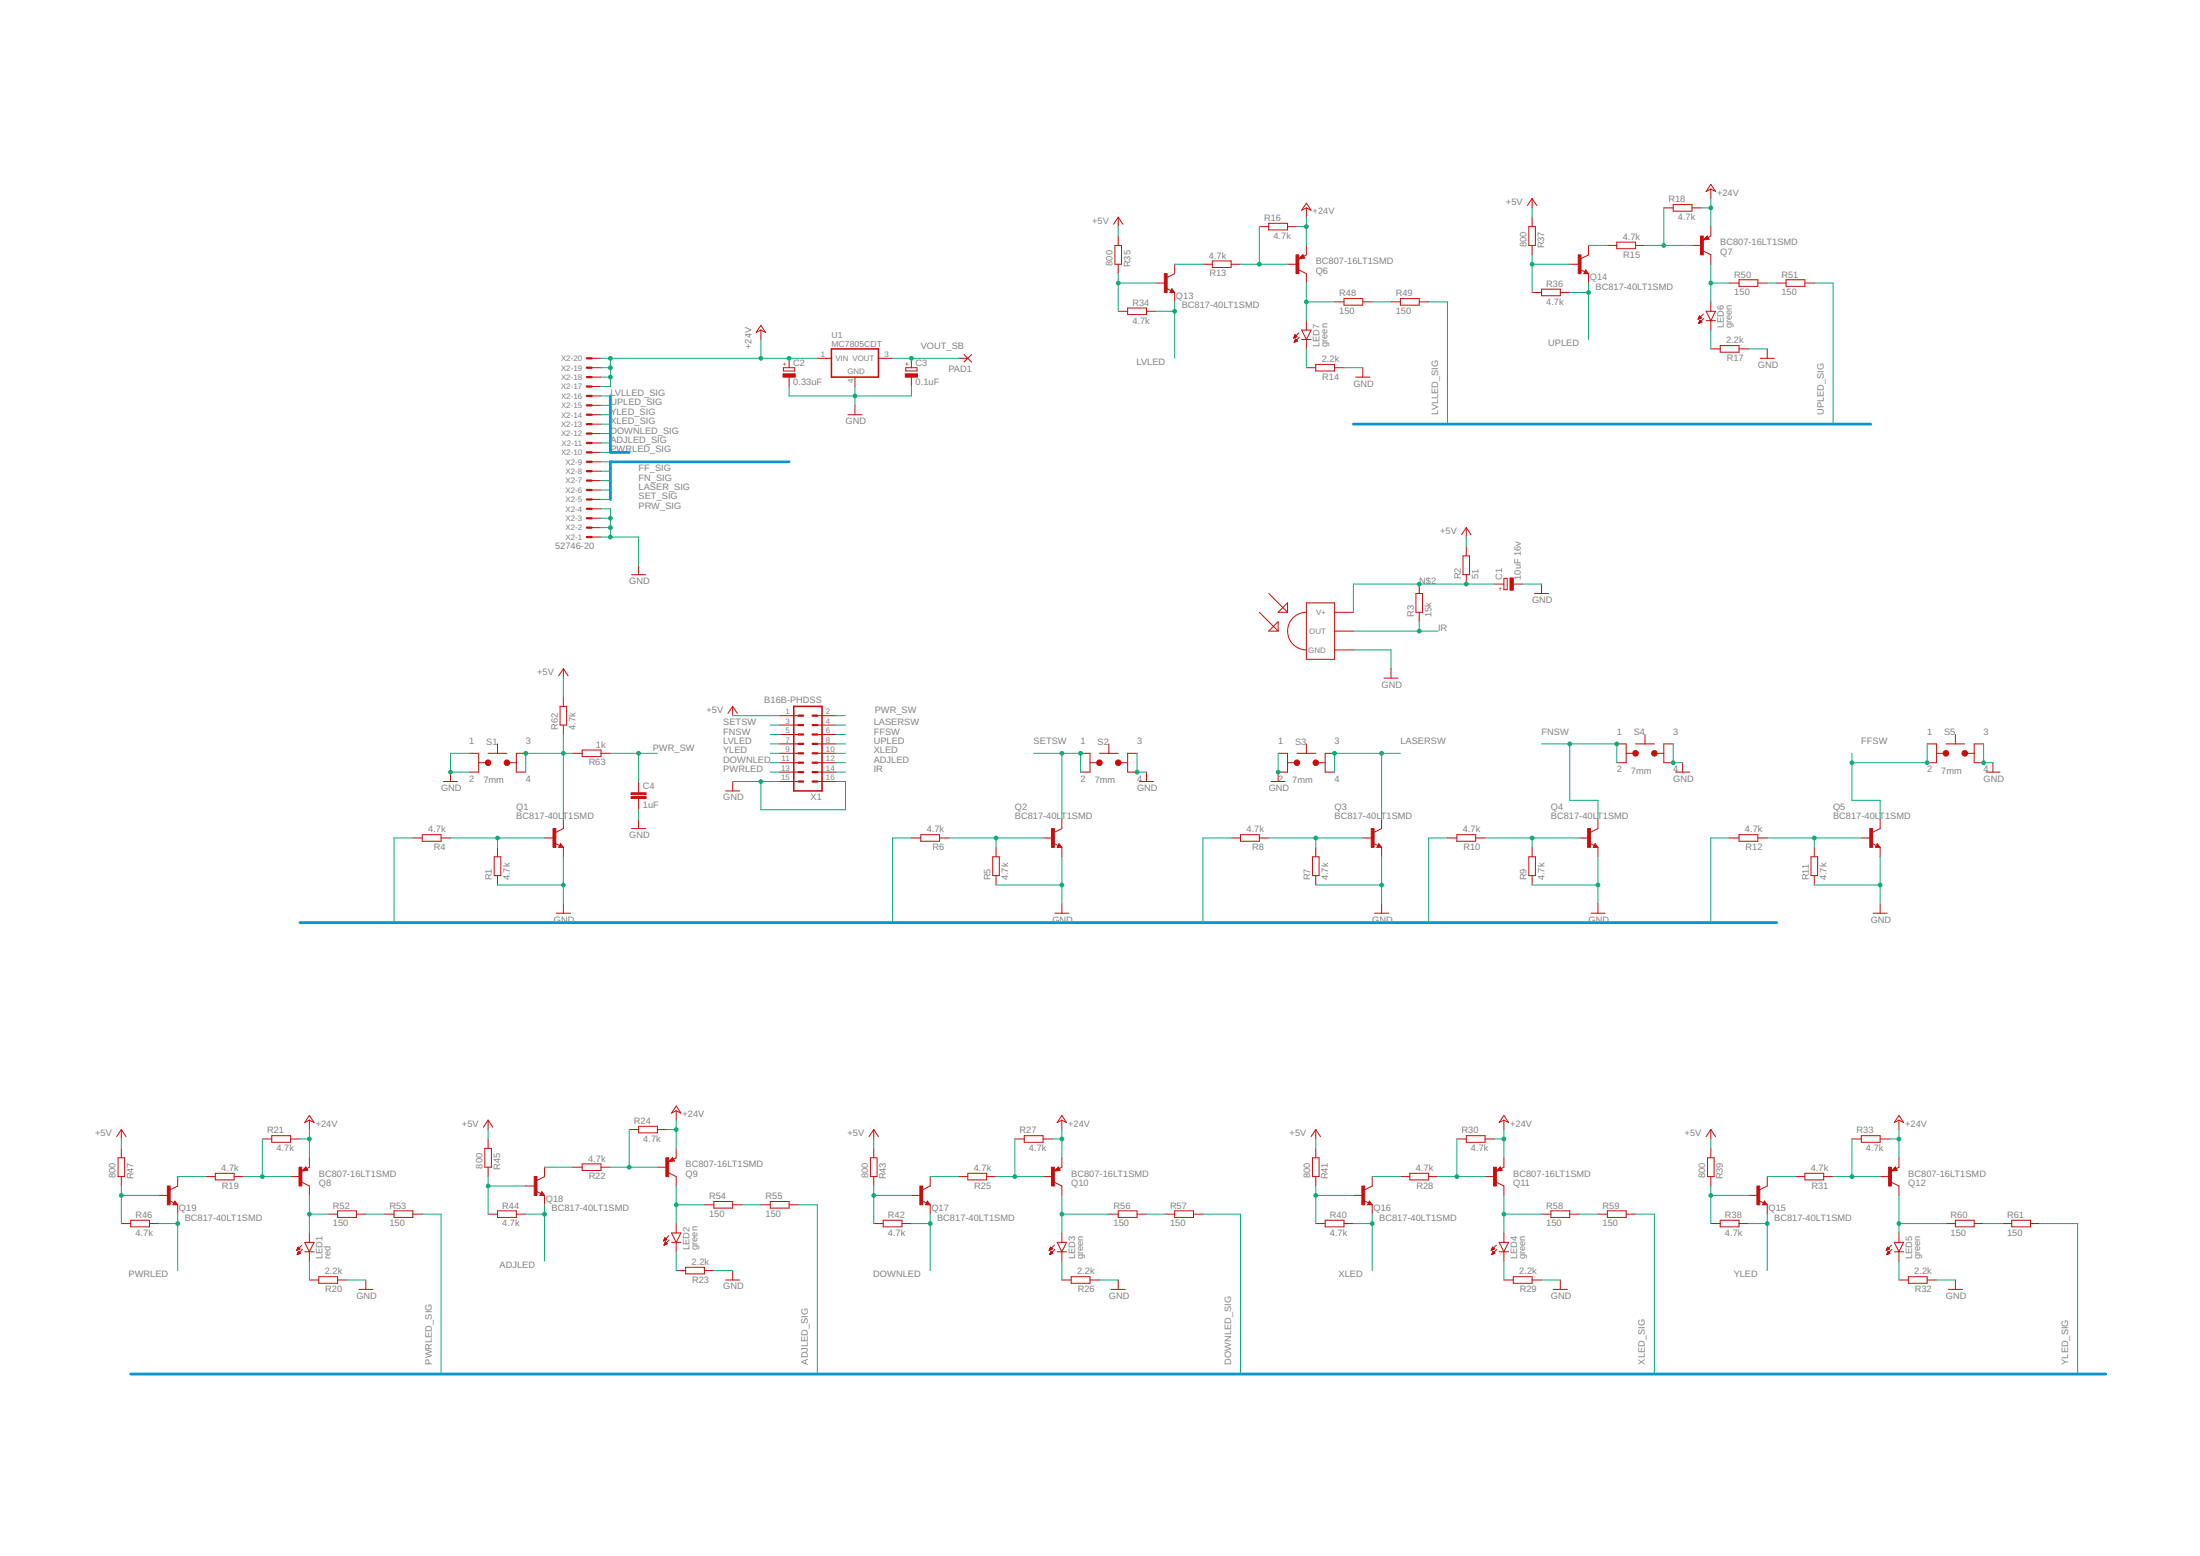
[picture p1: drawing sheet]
<svg xmlns="http://www.w3.org/2000/svg" width="594mm" height="420mm" viewBox="0 0 594 420" stroke-linecap="round" stroke-linejoin="round" font-family="sans-serif">
<g fill="none" stroke="#c90d0c" stroke-width=".27">
<path d="M302 58.7l1.2 1.9M302 58.7l-1.3 1.9M302 58.7v2.5M352.8 56.1v2.6M352.8 54.9l1.2 1.9-1.2-.7-1.3 .7zM413.7 53.6v2.5M413.7 58.7v2.5M413.7 53.6l1.3 1.9M413.7 53.6l-1.2 1.9M449.3 56.1h2.5M451.8 55.2h5.1v1.8h-5.1zM456.9 56.1h2.5"/>
<path d="M462 51.1v2.5M462 49.8l1.3 1.9-1.3-.6-1.3 .6zM301.1 66.3h1.8v5.1h-1.8zM302 63.7v2.6M302 71.4v2.5M312.1 76.4h2.6M315 77.9l1.2 .6M316.4 78l.8 1h-1.3zM316.4 78.5l.2 .2h-.4l.2-.5 .5 .6h-.7M317.2 71.4v2.5l-2 1M317.2 79v2.5M324.8 71.4h2.6"/>
<path d="M327.4 70.5h5v1.7h-5zM332.4 71.4h2.6M340.1 61.2h2.5M342.6 60.3h5.1v1.8h-5.1zM347.7 71.4h2.5M347.7 61.2h2.5M350.7 72.9l2.1 1v2.5M351.7 69.4h-.3l.3-.2 .3 .4-1 .1 .7-.8 .4 .7M351.8 68.8l.5 .9-1.5 .2zM352.8 66.3v2.5l-.8 .4M412.8 61.2h1.8v5.1h-1.8zM413.7 66.3v2.5"/>
<path d="M413.7 79h2.6M416.3 78.1h5v1.8h-5zM421.3 79h2.6M423.9 71.4h2.5M426.7 72.8l1.3 .6M428.2 72.9l.8 1h-1.3zM428.2 73.4l.1 .2h-.4l.3-.5 .5 .7h-.8M429 66.3v2.5l-2.1 1M429 73.9v2.5M434 66.3h2.6M436.6 65.4h5.1v1.8h-5.1zM441.7 66.3h2.5"/>
<path d="M456.9 66.3h2.5M460 67.8l2 1v2.6M461 64.4h-.4l.4-.3 .2 .4-1 .1 .8-.7 .3 .6M461 63.7l.5 .9-1.5 .2zM462 61.2v2.5l-.8 .5M467.1 76.4h2.5M469.6 75.5h5.1v1.8h-5.1zM474.7 76.4h2.5M479.8 76.4h2.5M482.3 75.5h5.1v1.8h-5.1zM487.4 76.4h2.5M159.7 99.3h2.6"/>
<path d="M159.7 96.8h2.6M205.5 87.9l1.2 1.9-1.2-.7-1.3 .7zM205.5 89.1v2.6M211.6 99.3h3v.9h-3zM213.1 96.8v2.5M220.7 96.8h3.8M237.2 96.8h3.8M244.6 99.3h3v.9h-3zM246.1 96.8v2.5M258.8 96.8h2.5M260.3 95.7l2.1 2.1M262.4 95.7l-2.1 2.1"/>
<path d="M302 84.1h2.5M304.5 83.2h5.1v1.7h-5.1zM309.6 84.1h2.5M349.4 91.2h.1M349.4 91.1h.3M349.5 91h.5M349.5 90.9h.7M349.5 92.4h.2M349.6 90.8h.5M349.6 92.2h.4M349.6 90.7h.4M349.6 92.1h.7"/>
<path d="M349.7 90.5h.1M349.7 92h.6M349.7 90.4l.5 .5-.9 .4zM349.7 91.9h.5M349.8 91.7h.2M349.8 91.6h.1M349.8 91.5l.6 .6-.9 .3zM350.7 89.9l-1.4 1.4M350.9 91l-1.4 1.4M351.5 89.1h2.5l-1.2 2.6zM351.5 91.7h2.5M352.8 86.6v2.5"/>
<path d="M352.8 91.7v2.5M352.8 99.3h2.5M355.3 98.4h5.1v1.8h-5.1zM360.4 99.3h2.5M360.4 81.5h2.5M362.9 80.6h5.1v1.8h-5.1zM368 99.3v2.5M368 81.5h2.5M375.6 81.5h2.6M378.2 80.6h5v1.8h-5zM383.2 81.5h2.6M458.6 86.2h.1"/>
<path d="M458.6 86.1h.3M458.7 86h.5M458.7 85.8h.7M458.7 87.3h.2M458.8 85.7h.5M458.8 87.2h.3M458.8 87h.6M458.8 85.6h.4M458.9 85.5h.2M458.9 86.9h.6M458.9 85.3h.1M458.9 86.8h.5"/>
<path d="M458.9 85.3l-.3 .9M458.9 85.3l.5 .5-.8 .4M459 86.7h.3M459 86.6h.1M459.1 86.5l.5 .5-.9 .4zM460 84.8l-1.4 1.4M460.1 86l-1.4 1.4M460.7 84.1h2.6l-1.3 2.5zM460.7 86.6h2.6M462 81.5v2.6M462 86.6v2.5M462 94.2h2.5"/>
<path d="M464.5 93.3h5.1v1.8h-5.1zM469.6 94.2h2.5M475.3 96.8h3.8M477.2 94.2v2.6M159.7 119.6h2.6M159.7 117.1h2.6M159.7 114.5h2.6M159.7 112h2.6M159.7 109.5h2.6M159.7 106.9h2.6M159.7 104.4h2.6M159.7 101.8h2.6"/>
<path d="M213.1 101.8v2.6M229 112h3.8M230.9 101.8v2.6M230.9 109.5v2.5M246.1 101.8v2.6M366.1 101.8h3.8M159.7 139.9h2.6M159.7 137.4h2.6M159.7 134.9h2.6M159.7 132.3h2.6M159.7 129.8h2.6M159.7 127.2h2.6"/>
<path d="M159.7 124.7h2.6M159.7 122.2h2.6M159.7 145h2.6M159.7 142.5h2.6M170.5 155.2h3.8M172.4 152.6v2.6M383.2 157.7v2.6M395.1 150.1h1.7v5.1h-1.7zM395.9 142.5l1.3 1.9M395.9 142.5l-1.2 1.9M395.9 142.5v2.5M395.9 147.6v2.5"/>
<path d="M395.9 155.2v2.5M403.6 157.7h2.5M406.1 156.2h.9v3h-.9zM408.6 157.7h2.6M416.3 157.7v2.6M340.1 165.3l5 5.1M342.6 170.4l2.5-2.5v2.5zM342.6 160.3l5.1 5M345.1 165.3l2.6-2.5v2.5zM352.8 165.3a5.1 5.1 0 0 0-5.1 5.1 5.1 5.1 0 0 0 5.1 5.1M352.8 162.8h7.6v15.2h-7.6zM360.4 170.4h5.1"/>
<path d="M360.4 165.3h5.1M360.4 175.5h5.1M382.4 160.3h1.7v5h-1.7zM383.2 165.3v2.6M414.4 160.3h3.8M151.2 190.7h1.8v5.1h-1.8zM152.1 180.6v2.5M152.1 188.2v2.5M152.1 195.8v2.5M152.1 180.6l1.3 1.9M152.1 180.6l-1.2 1.9M197.8 190.7l1.3 1.9"/>
<path d="M197.8 190.7l-1.2 1.9M197.8 190.7v2.6M210.5 193.3h5.1M210.5 195.8h5.1M210.5 198.3h5.1M220.7 193.3h5.1M220.7 195.8h5.1M220.7 198.3h5.1M373.7 183.1h3.8M375.6 180.6v2.5M444.2 198.3v2.6M528 198.3v2.6"/>
<path d="M119.7 211h3.8M121.6 208.5v2.5M126.7 203.4h2.6v5.1h-2.6M129.3 206h2.5M131.8 203.4h5.1M134.3 200.9v2.5M136.9 206h2.5M142 203.4h-2.6v5.1h2.6M154.7 203.4h2.5M157.2 202.5h5.1v1.8h-5.1zM162.3 203.4h2.5M172.4 211v3.1"/>
<path d="M172.4 215.6v3.1M195.9 213.6h3.8M197.8 211v2.6M210.5 206h5.1M210.5 203.4h5.1M210.5 208.5h5.1M210.5 200.9h5.1M210.5 211h5.1M220.7 206h5.1M220.7 203.4h5.1M220.7 208.5h5.1M220.7 200.9h5.1"/>
<path d="M220.7 211h5.1M291.8 203.4h2.5v5.1h-2.5M294.3 206h2.6M296.9 203.4h5.1M299.4 200.9v2.5M302 206h2.5M307 203.4h-2.5v5.1h2.5M307.7 211h3.8M309.6 208.5v2.5M343.2 211h3.8M345.1 203.4h2.6v5.1h-2.6v2.5M347.7 206h2.5"/>
<path d="M350.2 203.4h5.1M352.8 200.9v2.5M355.3 206h2.5M360.4 203.4h-2.6v5.1h2.6M436.6 200.9h2.5v5.1h-2.5M439.1 203.4h2.6M441.7 200.9h5M446.7 203.4h2.6M451.8 200.9h-2.5v5.1h2.5M452.5 208.5h3.8M454.4 206v2.5M520.4 200.9h2.5v5.1h-2.5"/>
<path d="M522.9 203.4h2.6M525.5 200.9h5.1M530.6 203.4h2.5M535.6 200.9h-2.5v5.1h2.5M536.3 208.5h3.8M538.2 206v2.5M111.5 226.3h2.5M114 225.4h5.1v1.8h-5.1zM119.1 226.3h2.5M133.5 231.4h1.7v5h-1.7zM134.3 228.8v2.6M134.3 236.4v2.6"/>
<path d="M147 226.3h2.6M149.9 227.7l1.2 .6M151.4 227.8l.7 1h-1.2zM151.4 228.3l.1 .3h-.4l.3-.6 .5 .7h-.8M152.1 221.2v2.5l-2 1M152.1 228.8v2.6M170.5 223.7h3.8M172.4 221.2v2.5M246.1 226.3h2.5M248.6 225.4h5.1v1.8h-5.1zM253.7 226.3h2.6M268.1 231.4h1.8v5h-1.8z"/>
<path d="M269 228.8v2.6M269 236.4v2.6M281.7 226.3h2.5M284.5 227.7l1.2 .6M286 227.8l.7 1h-1.2zM286 228.3l.1 .3h-.4l.3-.6 .5 .7h-.8M286.7 221.2v2.5l-2 1M286.7 228.8v2.6M332.4 226.3h2.6M335 225.4h5.1v1.8h-5.1zM340.1 226.3h2.5M354.4 231.4h1.8v5h-1.8z"/>
<path d="M355.3 228.8v2.6M355.3 236.4v2.6M368 226.3h2.5M370.9 227.7l1.2 .6M372.3 227.8l.8 1h-1.3zM372.3 228.3l.1 .3h-.3l.2-.6 .5 .7h-.7M373.1 221.2v2.5l-2 1M373.1 228.8v2.6M390.9 226.3h2.5M393.4 225.4h5.1v1.8h-5.1zM398.5 226.3h2.5M412.8 231.4h1.8v5h-1.8z"/>
<path d="M413.7 228.8v2.6M413.7 236.4v2.6M426.4 226.3h2.6M429.3 227.7l1.2 .6M430.7 227.8l.8 1h-1.3zM430.7 228.3l.2 .3h-.4l.2-.6 .5 .7h-.7M431.5 221.2v2.5l-2 1M431.5 228.8v2.6M467.1 226.3h2.5M469.6 225.4h5.1v1.8h-5.1zM474.7 226.3h2.5M489 231.4h1.8v5h-1.8z"/>
<path d="M489.9 228.8v2.6M489.9 236.4v2.6M502.6 226.3h2.6M505.5 227.7l1.2 .6M506.9 227.8l.8 1h-1.3zM506.9 228.3l.2 .3h-.4l.2-.6 .5 .7h-.7M507.7 221.2v2.5l-2 1M507.7 228.8v2.6M150.2 246.6h3.8M152.1 244.1v2.5M284.8 246.6h3.8M286.7 244.1v2.5"/>
<path d="M371.2 246.6h3.8M373.1 244.1v2.5M429.6 246.6h3.8M431.5 244.1v2.5M505.8 246.6h3.8M507.7 244.1v2.5M182.6 299.9v2.6M182.6 298.7l1.3 1.9-1.3-.7-1.3 .7zM31.9 312.6h1.8v5.1h-1.8zM32.8 305l1.2 1.9M32.8 305l-1.3 1.9M32.8 305v2.6"/>
<path d="M32.8 310.1v2.5M32.8 317.7v2.6M48 317.7v2.6l-2 1M55.6 317.7h2.5M58.1 316.8h5.1v1.8h-5.1zM63.2 317.7h2.6M70.8 307.6h2.6M73.4 306.7h5.1v1.7h-5.1zM78.5 317.7h2.5M78.5 307.6h2.5M81.5 319.2l2 1.1v2.5M82.5 315.8h-.4l.4-.2 .3 .3-1 .2 .7-.8 .4 .6"/>
<path d="M82.6 315.1l.5 .9-1.6 .2zM83.5 302.5v2.5M83.5 312.6v2.6l-.7 .4M83.5 301.2l1.3 1.9-1.3-.6-1.2 .6zM130.9 310.1h1.8v5.1h-1.8zM131.8 302.5l1.3 1.9M131.8 302.5l-1.3 1.9M131.8 302.5v2.5M131.8 307.6v2.5M131.8 315.2v2.5M147 315.2v2.5l-2 1M154.7 315.2h2.5"/>
<path d="M157.2 314.3h5.1v1.8h-5.1zM162.3 315.2h2.5M169.9 305h2.5M172.4 304.1h5.1v1.8h-5.1zM177.5 315.2h2.6M177.5 305h2.6M180.6 316.7l2 1v2.6M181.6 313.3h-.4l.4-.3 .2 .4-1 .1 .8-.7 .4 .6M181.6 312.6l.5 .9-1.5 .2zM182.6 310.1v2.5l-.7 .4M235.1 312.6h1.7v5.1h-1.7zM235.9 305l1.3 1.9"/>
<path d="M235.9 305l-1.2 1.9M235.9 305v2.6M235.9 310.1v2.5M235.9 317.7v2.6M251.2 317.7v2.6l-2 1M258.8 317.7h2.5M261.3 316.8h5.1v1.8h-5.1zM266.4 317.7h2.6M274 307.6h2.6M276.6 306.7h5.1v1.7h-5.1zM281.7 317.7h2.5M281.7 307.6h2.5"/>
<path d="M284.7 319.2l2 1.1v2.5M285.7 315.8h-.4l.4-.2 .3 .3-1 .2 .7-.8 .4 .6M285.8 315.1l.5 .9-1.6 .2zM286.7 302.5v2.5M286.7 312.6v2.6l-.7 .4M286.7 301.2l1.3 1.9-1.3-.6-1.2 .6zM354.4 312.6h1.8v5.1h-1.8zM355.3 305v2.6M355.3 310.1v2.5M355.3 317.7v2.6M355.3 305l1.3 1.9M355.3 305l-1.3 1.9"/>
<path d="M370.5 317.7v2.6l-2 1M378.2 317.7h2.5M380.7 316.8h5.1v1.8h-5.1zM385.8 317.7h2.5M393.4 307.6h2.5M395.9 306.7h5.1v1.7h-5.1zM401 317.7h2.6M401 307.6h2.6M404.1 319.2l2 1.1v2.5M405.1 315.8h-.4l.4-.2 .2 .3-1 .2 .8-.8 .4 .6M405.2 315.1l.5 .9-1.6 .2zM406.1 302.5v2.5"/>
<path d="M406.1 312.6v2.6l-.7 .4M406.1 301.2l1.3 1.9-1.3-.6-1.3 .6zM461.1 312.6h1.8v5.1h-1.8zM462 305v2.6M462 310.1v2.5M462 317.7v2.6M462 305l1.3 1.9M462 305l-1.3 1.9M477.2 317.7v2.6l-2 1M484.8 317.7h2.6M487.4 316.8h5.1v1.8h-5.1zM492.5 317.7h2.5"/>
<path d="M500.1 307.6h2.5M502.6 306.7h5.1v1.7h-5.1zM507.7 317.7h2.5M507.7 307.6h2.5M510.8 319.2l2 1.1v2.5M511.8 315.8h-.4l.4-.2 .2 .3-1 .2 .8-.8 .3 .6M511.8 315.1l.5 .9-1.5 .2zM512.8 302.5v2.5M512.8 312.6v2.6l-.8 .4M512.8 301.2l1.3 1.9-1.3-.6-1.3 .6zM32.8 330.4h2.5M35.3 329.5h5.1v1.8h-5.1z"/>
<path d="M40.4 330.4h2.5M42.9 322.8h2.5M45.8 324.2l1.2 .6M47.2 324.3l.8 1h-1.3zM47.2 324.8l.1 .3h-.3l.2-.5 .5 .6h-.7M48 325.3v2.6M80.2 337.6h.1M80.2 337.5h.3M80.2 337.3h.6M80.3 337.2h.7M80.3 338.7h.2M80.3 337.1h.6"/>
<path d="M80.3 338.5h.5M80.4 337h.3M80.4 338.4h.7M80.5 336.8h.1M80.5 338.3h.5M80.5 336.7l.5 .5-.9 .4zM80.5 338.2h.4M80.6 338.1h.2M80.6 337.9h.1M80.6 337.9l.5 .5-.9 .4zM81.5 336.2l-1.4 1.4M81.6 337.4l-1.4 1.4"/>
<path d="M82.3 335.5h2.5l-1.3 2.5zM82.3 338h2.5M83.5 332.9v2.6M83.5 338v2.6M88.6 327.9h2.6M91.2 327h5v1.7h-5zM96.2 327.9h2.6M103.9 327.9h2.5M106.4 327h5.1v1.7h-5.1zM111.5 327.9h2.5M131.8 327.9h2.5M134.3 327h5.1v1.7h-5.1z"/>
<path d="M139.4 327.9h2.6M142 320.3h2.5M144.8 321.7l1.2 .6M146.3 321.8l.7 1h-1.2zM146.3 322.3l.1 .2h-.4l.3-.5 .5 .7h-.8M147 322.8v2.5M179.2 335h.1M179.2 334.9h.4M179.3 334.8h.6M179.3 334.7h.7M179.3 336.1h.3M179.4 334.6h.5"/>
<path d="M179.4 336h.4M179.5 334.4h.3M179.5 335.9h.6M179.5 335.8h.6M179.5 334.3h.2M179.6 335.6h.4M179.6 335.5h.3M179.7 335.4h.1M179.7 335.3l.5 .6-.9 .3zM180.1 334.7l-.5-.5-.4 .9M180.1 334.7l-.9 .4M180.6 333.7l-1.4 1.4"/>
<path d="M180.7 334.8l-1.4 1.4M181.3 335.5h2.6M181.3 332.9h2.6l-1.3 2.6zM182.6 330.4v2.5M182.6 335.5v2.5M190.2 325.3h2.6M192.8 324.4h5v1.8h-5zM197.8 325.3h2.6M205.5 325.3h2.5M208 324.4h5.1v1.8h-5.1zM213.1 325.3h2.5M235.9 330.4h2.6"/>
<path d="M238.5 329.5h5.1v1.8h-5.1zM243.6 330.4h2.5M246.1 322.8h2.5M248.9 324.2l1.3 .6M250.4 324.3l.8 1h-1.3zM250.4 324.8l.1 .3h-.3l.2-.5 .5 .6h-.7M251.2 325.3v2.6M283.3 337.6h.1M283.4 337.5h.3M283.4 337.3h.6M283.5 337.2h.7M283.5 338.7h.2"/>
<path d="M283.5 337.1h.5M283.5 338.5h.5M283.6 337h.3M283.6 338.4h.7M283.6 336.8h.2M283.6 338.3h.6M283.7 338.2h.4M283.7 336.7l.5 .5-.9 .4zM283.7 338.1h.3M283.8 337.9h.1M283.8 337.9l.5 .5-.9 .4zM284.7 336.2l-1.4 1.4"/>
<path d="M284.8 337.4l-1.4 1.4M285.5 338h2.5M285.5 335.5h2.5l-1.3 2.5zM286.7 332.9v2.6M286.7 338v2.6M299.4 327.9h2.6M302 327h5v1.7h-5zM307 327.9h2.6M314.7 327.9h2.5M317.2 327h5.1v1.7h-5.1zM322.3 327.9h2.5M355.3 330.4h2.5"/>
<path d="M357.8 329.5h5.1v1.8h-5.1zM362.9 330.4h2.6M365.5 322.8h2.5M368.3 324.2l1.2 .6M369.8 324.3l.7 1h-1.2zM369.8 324.8l.1 .3h-.4l.3-.5 .5 .6h-.8M370.5 325.3v2.6M402.7 337.6h.1M402.8 337.5h.3M402.8 337.3h.6M402.8 338.7h.3M402.9 337.2h.6"/>
<path d="M402.9 337.1h.5M402.9 338.5h.5M402.9 337h.4M402.9 338.4h.7M403 336.8h.2M403 338.3h.6M403.1 338.2h.4M403.1 336.7l.5 .5-.9 .4zM403.1 338.1h.3M403.2 337.9h.1M403.2 337.9l.5 .5-.9 .4zM404.1 336.2l-1.4 1.4"/>
<path d="M404.2 337.4l-1.4 1.4M404.8 338h2.6M404.8 335.5h2.6l-1.3 2.5zM406.1 332.9v2.6M406.1 338v2.6M416.3 327.9h2.5M418.8 327h5.1v1.7h-5.1zM423.9 327.9h2.5M431.5 327.9h2.5M434 327h5.1v1.7h-5.1zM439.1 327.9h2.6M462 330.4h2.5"/>
<path d="M464.5 329.5h5.1v1.8h-5.1zM469.6 330.4h2.5M472.1 322.8h2.6M475 324.2l1.2 .6M476.5 324.3l.7 1h-1.2zM476.5 324.8l.1 .3h-.4l.3-.5 .5 .6h-.8M477.2 325.3v2.6M509.4 337.6h.1M509.4 337.5h.4M509.5 337.3h.6M509.5 337.2h.7M509.5 338.7h.2"/>
<path d="M509.6 338.5h.4M509.6 337.1h.5M509.6 337h.3M509.6 338.4h.7M509.7 336.8h.1M509.7 338.3h.6M509.7 338.2h.4M509.7 336.7l.5 .5-.8 .4zM509.8 338.1h.2M509.8 337.9h.1M509.9 337.9l.5 .5-.9 .4zM510.8 336.2l-1.4 1.4"/>
<path d="M510.9 337.4l-1.4 1.4M511.5 338h2.6M511.5 335.5h2.6l-1.3 2.5zM512.8 332.9v2.6M512.8 338v2.6M525.5 330.4h2.5M528 329.5h5.1v1.8h-5.1zM533.1 330.4h2.5M540.7 330.4h2.5M543.2 329.5h5.1v1.8h-5.1zM548.3 330.4h2.6M83.5 345.6h2.6"/>
<path d="M86.1 344.7h5.1v1.8h-5.1zM91.2 345.6h2.5M96.9 348.2h3.8M98.8 345.6v2.6M182.6 343.1h2.5M185.1 342.2h5.1v1.8h-5.1zM190.2 343.1h2.6M195.9 345.6h3.8M197.8 343.1v2.5M286.7 345.6h2.6M289.3 344.7h5v1.8h-5zM294.3 345.6h2.6"/>
<path d="M300.1 348.2h3.8M302 345.6v2.6M406.1 345.6h2.5M408.6 344.7h5.1v1.8h-5.1zM413.7 345.6h2.6M419.4 348.2h3.8M421.3 345.6v2.6M512.8 345.6h2.5M515.3 344.7h5.1v1.8h-5.1zM520.4 345.6h2.5M526.1 348.2h3.8M528 345.6v2.6"/>
</g>
<g fill="#c90d0c" stroke="#c90d0c" stroke-width=".27">
<circle cx="136.9" cy="206" r=".77"/>
<circle cx="131.8" cy="206" r=".77"/>
<circle cx="302" cy="206" r=".77"/>
<circle cx="296.9" cy="206" r=".77"/>
<circle cx="355.3" cy="206" r=".77"/>
<circle cx="350.2" cy="206" r=".77"/>
<circle cx="446.7" cy="203.4" r=".77"/>
<circle cx="441.7" cy="203.4" r=".77"/>
<circle cx="530.6" cy="203.4" r=".77"/>
<circle cx="525.5" cy="203.4" r=".77"/>
</g>
<path d="M224.5 94.2h12.7v7.6h-12.7zM214.4 190.7h7.6v22.9h-7.6z" fill="none" stroke="#c90d0c" stroke-width=".42"/>
<g fill="none" stroke="#c90d0c" stroke-width=".61">
<path d="M158.5 99.3h1.2M158.5 96.8h1.2M158.5 119.6h1.2M158.5 117.1h1.2M158.5 114.5h1.2M158.5 112h1.2M158.5 109.5h1.2M158.5 106.9h1.2M158.5 104.4h1.2M158.5 101.8h1.2M158.5 139.9h1.2M158.5 137.4h1.2"/>
<path d="M158.5 134.9h1.2M158.5 132.3h1.2M158.5 129.8h1.2M158.5 127.2h1.2M158.5 124.7h1.2M158.5 122.2h1.2M158.5 145h1.2M158.5 142.5h1.2M215.6 198.3h1.3M215.6 195.8h1.3M215.6 193.3h1.3M219.4 198.3h1.3"/>
<path d="M219.4 195.8h1.3M219.4 193.3h1.3M215.6 203.4h1.3M215.6 200.9h1.3M215.6 211h1.3M215.6 208.5h1.3M215.6 206h1.3M219.4 203.4h1.3M219.4 200.9h1.3M219.4 211h1.3M219.4 208.5h1.3M219.4 206h1.3"/>
</g>
<g fill="#c90d0c" stroke="#c90d0c" stroke-width=".27">
<path d="M407.8 156.1h.8v3.3h-.8z"/>
<path d="M211.4 100.9h3.3v.9h-3.3z"/>
<path d="M244.5 100.9h3.3v.9h-3.3z"/>
<path d="M149.3 223.7h.8v5.1h-.8z"/>
<path d="M284 223.7h.7v5.1h-.7z"/>
<path d="M370.3 223.7h.8v5.1h-.8z"/>
<path d="M428.7 223.7h.8v5.1h-.8z"/>
<path d="M504.9 223.7h.8v5.1h-.8z"/>
<path d="M350 68.8h.7v5.1h-.7z"/>
<path d="M459.2 63.7h.8v5.1h-.8z"/>
<path d="M80.8 315.2h.7v5.1h-.7z"/>
<path d="M179.8 312.6h.8v5.1h-.8z"/>
<path d="M284 315.2h.7v5.1h-.7z"/>
<path d="M403.3 315.2h.8v5.1h-.8z"/>
<path d="M510 315.2h.8v5.1h-.8z"/>
<path d="M314.4 73.9h.8v5.1h-.8z"/>
<path d="M426.2 68.8h.7v5.1h-.7z"/>
<path d="M474.4 320.3h.8v5h-.8z"/>
<path d="M367.7 320.3h.8v5h-.8z"/>
<path d="M248.4 320.3h.8v5h-.8z"/>
<path d="M144.3 317.7h.7v5.1h-.7z"/>
<path d="M45.2 320.3h.8v5h-.8z"/>
<path d="M170.4 215.1h4.1v.5h-4.1z"/>
<path d="M170.4 214.1h4.1v.5h-4.1z"/>
</g>
<path d="M164.8 106.9v15.3h5.1M365.5 114.5h139.7M213.1 124.7h-48.3v10.2M81 249.1h398.8M35.3 371h533.3" fill="none" stroke="#0696d7" stroke-width=".76"/>
<g fill="none" stroke="#0dab76" stroke-width=".27">
<path d="M352.8 58.7v7.6M413.7 56.1v2.6M449.3 56.1v10.2M459.4 56.1h2.6M462 53.6v7.6M302 61.2v2.5M302 73.9v10.2M302 76.4h10.1M317.2 71.4h7.6M335 71.4h12.7M340.1 61.2v10.2M350.2 61.2h2.6"/>
<path d="M352.8 76.4v10.2M413.7 68.8v10.2M413.7 71.4h10.2M423.9 79h5.1M429 76.4v15.3M429 66.3h5M444.2 66.3h12.7M462 71.4v10.1M462 76.4h5.1M477.2 76.4h2.6M489.9 76.4h5.1v38.1M162.3 99.3h2.5"/>
<path d="M162.3 96.8h58.4M164.8 96.8v7.6h-2.5M205.5 91.7v5.1M241 96.8h17.8M312.1 84.1h5.1M317.2 81.5v15.3M352.8 94.2v5.1M352.8 81.5h7.6M362.9 99.3h5.1M370.5 81.5h5.1M385.8 81.5h5.1v33M462 89.1v5.1"/>
<path d="M472.1 94.2h5.1M162.3 106.9h2.5M162.3 101.8h2.5M162.3 119.6h2.5M162.3 117.1h2.5M162.3 114.5h2.5M162.3 112h2.5M162.3 109.5h2.5M213.1 104.4v2.5h33v-2.5M230.9 104.4v5.1M162.3 137.4h2.5v7.6M162.3 139.9h2.5"/>
<path d="M162.3 134.9h2.5M162.3 132.3h2.5M162.3 129.8h2.5M162.3 127.2h2.5M162.3 124.7h2.5M162.3 122.2h2.5M162.3 145h10.1v7.6M162.3 142.5h2.5M395.9 145v2.6M403.6 157.7h-38.1v7.6M411.2 157.7h5.1M365.5 170.4h22.8"/>
<path d="M365.5 175.5h10.1v5.1M383.2 167.9v2.5M152.1 183.1v5.1M152.1 198.3v22.9M197.8 193.3h12.7M208 198.3h2.5M208 195.8h2.5M225.8 193.3h2.5M225.8 198.3h2.5M225.8 195.8h2.5M126.7 203.4h-5.1v5.1h5.1M154.7 203.4h-12.7v5.1"/>
<path d="M164.8 203.4h12.7M172.4 203.4v7.6M172.4 218.7v2.5M197.8 211h12.7M205.5 211v7.7h22.8v-7.7h-2.5M208 203.4h2.5M208 206h2.5M208 208.5h2.5M208 200.9h2.5M225.8 203.4h2.5M225.8 206h2.5M225.8 208.5h2.5"/>
<path d="M225.8 200.9h2.5M279.1 203.4h12.7v5.1M286.7 203.4v17.8M307 203.4v5.1h2.6M345.1 203.4v5.1M373.1 203.4v17.8M378.2 203.4h-17.8v5.1M416.3 200.9h20.3v5.1M423.9 200.9v15.2h7.6v5.1M451.8 200.9v5.1h2.6M500.1 203.4v12.7h7.6v5.1M520.4 200.9v5.1h-20.3"/>
<path d="M535.6 200.9v5.1h2.6M111.5 226.3h-5.1v22.8M121.6 226.3h25.4M134.3 239h17.8M134.3 226.3v2.5M152.1 231.4v12.7M246.1 226.3h-5.1v22.8M256.3 226.3h25.4M269 239h17.7M269 226.3v2.5M286.7 231.4v12.7M332.4 226.3h-7.6v22.8"/>
<path d="M342.6 226.3h25.4M355.3 226.3v2.5M355.3 239h17.8M373.1 231.4v12.7M390.9 226.3h-5.1v22.8M401 226.3h25.4M413.7 226.3v2.5M413.7 239h17.8M431.5 231.4v12.7M467.1 226.3h-5.1v22.8M477.2 226.3h25.4M489.9 239h17.8"/>
<path d="M489.9 226.3v2.5M507.7 231.4v12.7M32.8 307.6v2.5M48 317.7h7.6M65.8 317.7h12.7M70.8 307.6v10.1M81 307.6h2.5M83.5 305v7.6M131.8 305v2.6M131.8 317.7v10.2M147 315.2h7.7M164.8 315.2h12.7"/>
<path d="M169.9 305v10.2M180.1 305h2.5M182.6 302.5v7.6M235.9 307.6v2.5M251.2 317.7h7.6M269 317.7h12.7M274 307.6v10.1M284.2 307.6h2.5M286.7 305v7.6M355.3 307.6v2.5M370.5 317.7h7.7M388.3 317.7h12.7"/>
<path d="M393.4 307.6v10.1M403.6 307.6h2.5M406.1 305v7.6M462 307.6v2.5M477.2 317.7h7.6M495 317.7h12.7M500.1 307.6v10.1M510.2 307.6h2.6M512.8 305v7.6M32.8 320.3v10.1M32.8 322.8h10.1M42.9 330.4h5.1"/>
<path d="M48 327.9v15.2M83.5 327.9h5.1M83.5 322.8v10.1M98.8 327.9h5.1M114 327.9h5.1v43.1M131.8 320.3h10.2M142 327.9h5M147 325.3v15.3M182.6 320.3v10.1M182.6 338v5.1M182.6 325.3h7.6M200.4 325.3h5.1"/>
<path d="M215.6 325.3h5.1v45.7M235.9 320.3v10.1M235.9 322.8h10.2M246.1 330.4h5.1M251.2 327.9v15.2M286.7 327.9h12.7M286.7 322.8v10.1M309.6 327.9h5.1M324.8 327.9h10.2v43.1M355.3 320.3v10.1M355.3 322.8h10.2M365.5 330.4h5"/>
<path d="M370.5 327.9v15.2M406.1 327.9h10.2M406.1 322.8v10.1M426.4 327.9h5.1M441.7 327.9h5v43.1M462 320.3v10.1M462 322.8h10.1M472.1 330.4h5.1M477.2 327.9v15.2M512.8 330.4h12.7M512.8 322.8v10.1M535.6 330.4h5.1"/>
<path d="M550.9 330.4h10.1v40.6M83.5 340.6v5M93.7 345.6h5.1M192.8 343.1h5M286.7 340.6v5M296.9 345.6h5.1M406.1 340.6v5M416.3 345.6h5M512.8 340.6v5M522.9 345.6h5.1"/>
</g>
<g fill="#0dab76" stroke="#0dab76" stroke-width=".27">
<circle cx="172.4" cy="203.4" r=".51"/>
<circle cx="520.4" cy="206" r=".51"/>
<circle cx="500.1" cy="206" r=".51"/>
<circle cx="383.2" cy="170.4" r=".51"/>
<circle cx="48" cy="330.4" r=".51"/>
<circle cx="317.2" cy="84.1" r=".51"/>
<circle cx="429" cy="79" r=".51"/>
<circle cx="147" cy="327.9" r=".51"/>
<circle cx="251.2" cy="330.4" r=".51"/>
<circle cx="370.5" cy="330.4" r=".51"/>
<circle cx="477.2" cy="330.4" r=".51"/>
<circle cx="121.6" cy="208.5" r=".51"/>
<circle cx="307" cy="208.5" r=".51"/>
<circle cx="451.8" cy="206" r=".51"/>
<circle cx="205.5" cy="211" r=".51"/>
<circle cx="535.6" cy="206" r=".51"/>
<circle cx="164.8" cy="142.5" r=".51"/>
<circle cx="164.8" cy="139.9" r=".51"/>
<circle cx="164.8" cy="145" r=".51"/>
<circle cx="230.9" cy="106.9" r=".51"/>
<circle cx="152.1" cy="239" r=".51"/>
<circle cx="286.7" cy="239" r=".51"/>
<circle cx="373.1" cy="239" r=".51"/>
<circle cx="431.5" cy="239" r=".51"/>
<circle cx="507.7" cy="239" r=".51"/>
<circle cx="345.1" cy="208.5" r=".51"/>
<circle cx="291.8" cy="203.4" r=".51"/>
<circle cx="286.7" cy="203.4" r=".51"/>
<circle cx="360.4" cy="203.4" r=".51"/>
<circle cx="373.1" cy="203.4" r=".51"/>
<circle cx="436.6" cy="200.9" r=".51"/>
<circle cx="423.9" cy="200.9" r=".51"/>
<circle cx="395.9" cy="157.7" r=".51"/>
<circle cx="383.2" cy="157.7" r=".51"/>
<circle cx="164.8" cy="101.8" r=".51"/>
<circle cx="164.8" cy="99.3" r=".51"/>
<circle cx="164.8" cy="96.8" r=".51"/>
<circle cx="205.5" cy="96.8" r=".51"/>
<circle cx="213.1" cy="96.8" r=".51"/>
<circle cx="352.8" cy="61.2" r=".51"/>
<circle cx="462" cy="56.1" r=".51"/>
<circle cx="83.5" cy="307.6" r=".51"/>
<circle cx="182.6" cy="305" r=".51"/>
<circle cx="286.7" cy="307.6" r=".51"/>
<circle cx="406.1" cy="307.6" r=".51"/>
<circle cx="512.8" cy="307.6" r=".51"/>
<circle cx="246.1" cy="96.8" r=".51"/>
<circle cx="134.3" cy="226.3" r=".51"/>
<circle cx="269" cy="226.3" r=".51"/>
<circle cx="355.3" cy="226.3" r=".51"/>
<circle cx="413.7" cy="226.3" r=".51"/>
<circle cx="489.9" cy="226.3" r=".51"/>
<circle cx="449.3" cy="66.3" r=".51"/>
<circle cx="70.8" cy="317.7" r=".51"/>
<circle cx="169.9" cy="315.2" r=".51"/>
<circle cx="274" cy="317.7" r=".51"/>
<circle cx="393.4" cy="317.7" r=".51"/>
<circle cx="500.1" cy="317.7" r=".51"/>
<circle cx="302" cy="76.4" r=".51"/>
<circle cx="340.1" cy="71.4" r=".51"/>
<circle cx="413.7" cy="71.4" r=".51"/>
<circle cx="462" cy="322.8" r=".51"/>
<circle cx="355.3" cy="322.8" r=".51"/>
<circle cx="235.9" cy="322.8" r=".51"/>
<circle cx="131.8" cy="320.3" r=".51"/>
<circle cx="32.8" cy="322.8" r=".51"/>
<circle cx="352.8" cy="81.5" r=".51"/>
<circle cx="462" cy="76.4" r=".51"/>
<circle cx="83.5" cy="327.9" r=".51"/>
<circle cx="182.6" cy="325.3" r=".51"/>
<circle cx="286.7" cy="327.9" r=".51"/>
<circle cx="406.1" cy="327.9" r=".51"/>
<circle cx="512.8" cy="330.4" r=".51"/>
<circle cx="142" cy="203.4" r=".51"/>
<circle cx="152.1" cy="203.4" r=".51"/>
</g>
<g font-size="2.5" fill="#808080">
<text x="463.7" y="52.8">+24V</text>
<text x="341.3" y="59.7">R16</text>
<text x="354.5" y="57.9">+24V</text>
<text x="406.7" y="55.4">+5V</text>
<text x="450.6" y="54.6">R18</text>
<text x="453.1" y="59.4">4.7k</text>
<text x="294.9" y="60.4">+5V</text>
<text x="343.9" y="64.5">4.7k</text>
<text x="438.2" y="64.8">4.7k</text>
<text x="300.4" y="71.7" transform="rotate(-90 300.4 71.7)">800</text>
<text x="326.4" y="69.8">4.7k</text>
<text x="355.3" y="71.4">BC807-16LT1SMD</text>
<text x="412.2" y="66.7" transform="rotate(-90 412.2 66.7)">800</text>
<text x="417" y="67.1" transform="rotate(-90 417 67.1)">R37</text>
<text x="438.3" y="69.6">R15</text>
<text x="464.5" y="66.3">BC807-16LT1SMD</text>
<text x="464.5" y="68.8">Q7</text>
<text x="305.2" y="72.1" transform="rotate(-90 305.2 72.1)">R35</text>
<text x="326.6" y="74.6">R13</text>
<text x="355.3" y="73.9">Q6</text>
<text x="417.5" y="77.5">R36</text>
<text x="429.3" y="75.7">Q14</text>
<text x="468.3" y="74.9">R50</text>
<text x="481" y="74.9">R51</text>
<text x="305.8" y="82.6">R34</text>
<text x="317.5" y="80.8">Q13</text>
<text x="319.1" y="83.3">BC817-40LT1SMD</text>
<text x="361.7" y="80">R48</text>
<text x="376.9" y="80">R49</text>
<text x="417.5" y="82.3">4.7k</text>
<text x="430.8" y="78.2">BC817-40LT1SMD</text>
<text x="468.3" y="79.7">150</text>
<text x="481" y="79.7">150</text>
<text x="305.8" y="87.4">4.7k</text>
<text x="361.7" y="84.8">150</text>
<text x="376.9" y="84.8">150</text>
<text x="465.5" y="88.6" transform="rotate(-90 465.5 88.6)">LED6</text>
<text x="467.7" y="88.6" transform="rotate(-90 467.7 88.6)">green</text>
<text x="202.9" y="94.2" transform="rotate(-90 202.9 94.2)">+24V</text>
<text x="248.6" y="94.2">VOUT_SB</text>
<text x="356.3" y="93.7" transform="rotate(-90 356.3 93.7)">LED7</text>
<text x="358.5" y="93.7" transform="rotate(-90 358.5 93.7)">green</text>
<text x="418.1" y="93.5">UPLED</text>
<text x="466.1" y="92.7">2.2k</text>
<text x="214.2" y="98.8">C2</text>
<text x="247.2" y="98.8">C3</text>
<text x="256.1" y="100.4">PAD1</text>
<text x="306.9" y="98.5">LVLED</text>
<text x="356.9" y="97.8">2.2k</text>
<text x="466.3" y="97.5">R17</text>
<text x="474.7" y="99.3">GND</text>
<text x="164.8" y="106.9">LVLLED_SIG</text>
<text x="214.2" y="103.9">0.33uF</text>
<text x="247.2" y="103.9">0.1uF</text>
<text x="357.1" y="102.6">R14</text>
<text x="365.5" y="104.4">GND</text>
<text x="164.8" y="112">YLED_SIG</text>
<text x="164.8" y="109.5">UPLED_SIG</text>
<text x="388.3" y="112" transform="rotate(-90 388.3 112)">LVLLED_SIG</text>
<text x="492.5" y="112" transform="rotate(-90 492.5 112)">UPLED_SIG</text>
<text x="164.8" y="119.6">ADJLED_SIG</text>
<text x="164.8" y="117.1">DOWNLED_SIG</text>
<text x="164.8" y="114.5">XLED_SIG</text>
<text x="228.3" y="114.5">GND</text>
<text x="164.8" y="122.2">PWRLED_SIG</text>
<text x="172.4" y="129.8">FN_SIG</text>
<text x="172.4" y="127.2">FF_SIG</text>
<text x="172.4" y="137.4">PRW_SIG</text>
<text x="172.4" y="134.9">SET_SIG</text>
<text x="172.4" y="132.3">LASER_SIG</text>
<text x="149.9" y="148.2">52746-20</text>
<text x="388.9" y="144.2">+5V</text>
<text x="169.9" y="157.7">GND</text>
<text x="383.2" y="157.7">N$2</text>
<text x="394.4" y="156.4" transform="rotate(-90 394.4 156.4)">R2</text>
<text x="399.2" y="156.4" transform="rotate(-90 399.2 156.4)">51</text>
<text x="405.6" y="156.6" transform="rotate(-90 405.6 156.6)">C1</text>
<text x="410.7" y="156.6" transform="rotate(-90 410.7 156.6)">10uF 16v</text>
<text x="381.7" y="166.6" transform="rotate(-90 381.7 166.6)">R3</text>
<text x="386.5" y="166.6" transform="rotate(-90 386.5 166.6)">15k</text>
<text x="413.7" y="162.8">GND</text>
<text x="388.3" y="170.4">IR</text>
<text x="145.1" y="182.3">+5V</text>
<text x="373.1" y="185.6">GND</text>
<text x="206.4" y="190">B16B-PHDSS</text>
<text x="150.6" y="197.1" transform="rotate(-90 150.6 197.1)">R62</text>
<text x="155.4" y="197.1" transform="rotate(-90 155.4 197.1)">4.7k</text>
<text x="190.8" y="192.5">+5V</text>
<text x="195.3" y="195.8">SETSW</text>
<text x="235.9" y="195.8">LASERSW</text>
<text x="236.2" y="192.5">PWR_SW</text>
<text x="126.7" y="200.9">1</text>
<text x="131.3" y="201.1">S1</text>
<text x="142" y="200.9">3</text>
<text x="160.9" y="201.9">1k</text>
<text x="176.3" y="202.7">PWR_SW</text>
<text x="195.3" y="200.9">LVLED</text>
<text x="195.3" y="203.4">YLED</text>
<text x="195.3" y="198.3">FNSW</text>
<text x="235.9" y="198.3">FFSW</text>
<text x="235.9" y="200.9">UPLED</text>
<text x="235.9" y="203.4">XLED</text>
<text x="279.1" y="200.9">SETSW</text>
<text x="291.8" y="200.9">1</text>
<text x="296.4" y="201.1">S2</text>
<text x="307.1" y="200.9">3</text>
<text x="345.1" y="200.9">1</text>
<text x="349.7" y="201.1">S3</text>
<text x="360.4" y="200.9">3</text>
<text x="378.2" y="200.9">LASERSW</text>
<text x="416.3" y="198.3">FNSW</text>
<text x="436.6" y="198.3">1</text>
<text x="441.2" y="198.6">S4</text>
<text x="451.8" y="198.3">3</text>
<text x="502.6" y="200.9">FFSW</text>
<text x="520.4" y="198.3">1</text>
<text x="525" y="198.6">S5</text>
<text x="535.6" y="198.3">3</text>
<text x="159" y="206.7">R63</text>
<text x="195.3" y="208.5">PWRLED</text>
<text x="195.3" y="206">DOWNLED</text>
<text x="235.9" y="208.5">IR</text>
<text x="235.9" y="206">ADJLED</text>
<text x="436.6" y="208.5">2</text>
<text x="440.4" y="209">7mm</text>
<text x="451.8" y="208.5">4</text>
<text x="520.4" y="208.5">2</text>
<text x="524.2" y="209">7mm</text>
<text x="535.6" y="208.5">4</text>
<text x="119.1" y="213.6">GND</text>
<text x="126.7" y="211">2</text>
<text x="130.5" y="211.5">7mm</text>
<text x="142" y="211">4</text>
<text x="173.6" y="213.1">C4</text>
<text x="291.8" y="211">2</text>
<text x="295.6" y="211.5">7mm</text>
<text x="307.1" y="213.6">GND</text>
<text x="307.1" y="211">4</text>
<text x="342.6" y="213.6">GND</text>
<text x="345.1" y="211">2</text>
<text x="349" y="211.5">7mm</text>
<text x="360.4" y="211">4</text>
<text x="451.8" y="211">GND</text>
<text x="535.6" y="211">GND</text>
<text x="139.4" y="221.2">BC817-40LT1SMD</text>
<text x="139.4" y="218.7">Q1</text>
<text x="173.6" y="218.2">1uF</text>
<text x="195.3" y="216.1">GND</text>
<text x="218.9" y="216.1">X1</text>
<text x="274" y="221.2">BC817-40LT1SMD</text>
<text x="274" y="218.7">Q2</text>
<text x="360.4" y="221.2">BC817-40LT1SMD</text>
<text x="360.4" y="218.7">Q3</text>
<text x="418.8" y="221.2">BC817-40LT1SMD</text>
<text x="418.8" y="218.7">Q4</text>
<text x="495" y="221.2">BC817-40LT1SMD</text>
<text x="495" y="218.7">Q5</text>
<text x="115.6" y="224.8">4.7k</text>
<text x="169.9" y="226.3">GND</text>
<text x="250.2" y="224.8">4.7k</text>
<text x="336.6" y="224.8">4.7k</text>
<text x="395" y="224.8">4.7k</text>
<text x="471.2" y="224.8">4.7k</text>
<text x="117.2" y="229.6">R4</text>
<text x="251.8" y="229.6">R6</text>
<text x="338.1" y="229.6">R8</text>
<text x="395.2" y="229.6">R10</text>
<text x="471.4" y="229.6">R12</text>
<text x="132.8" y="237.7" transform="rotate(-90 132.8 237.7)">R1</text>
<text x="137.6" y="237.7" transform="rotate(-90 137.6 237.7)">4.7k</text>
<text x="267.5" y="237.7" transform="rotate(-90 267.5 237.7)">R5</text>
<text x="272.3" y="237.7" transform="rotate(-90 272.3 237.7)">4.7k</text>
<text x="353.8" y="237.7" transform="rotate(-90 353.8 237.7)">R7</text>
<text x="358.6" y="237.7" transform="rotate(-90 358.6 237.7)">4.7k</text>
<text x="412.2" y="237.7" transform="rotate(-90 412.2 237.7)">R9</text>
<text x="417" y="237.7" transform="rotate(-90 417 237.7)">4.7k</text>
<text x="488.4" y="237.7" transform="rotate(-90 488.4 237.7)">R11</text>
<text x="493.2" y="237.7" transform="rotate(-90 493.2 237.7)">4.7k</text>
<text x="149.6" y="249.1">GND</text>
<text x="284.2" y="249.1">GND</text>
<text x="370.5" y="249.1">GND</text>
<text x="429" y="249.1">GND</text>
<text x="505.2" y="249.1">GND</text>
<text x="85.2" y="304.2">+24V</text>
<text x="124.7" y="304.2">+5V</text>
<text x="171.2" y="303.5">R24</text>
<text x="184.3" y="301.7">+24V</text>
<text x="288.4" y="304.2">+24V</text>
<text x="407.8" y="304.2">+24V</text>
<text x="514.5" y="304.2">+24V</text>
<text x="25.7" y="306.8">+5V</text>
<text x="72.1" y="306">R21</text>
<text x="74.7" y="310.8">4.7k</text>
<text x="173.7" y="308.3">4.7k</text>
<text x="228.9" y="306.8">+5V</text>
<text x="275.3" y="306">R27</text>
<text x="277.8" y="310.8">4.7k</text>
<text x="348.2" y="306.8">+5V</text>
<text x="394.7" y="306">R30</text>
<text x="397.2" y="310.8">4.7k</text>
<text x="454.9" y="306.8">+5V</text>
<text x="501.3" y="306">R33</text>
<text x="503.9" y="310.8">4.7k</text>
<text x="59.8" y="316.2">4.7k</text>
<text x="86.1" y="317.7">BC807-16LT1SMD</text>
<text x="130.3" y="315.5" transform="rotate(-90 130.3 315.5)">800</text>
<text x="135.1" y="315.9" transform="rotate(-90 135.1 315.9)">R45</text>
<text x="158.8" y="313.6">4.7k</text>
<text x="185.1" y="315.2">BC807-16LT1SMD</text>
<text x="185.1" y="317.7">Q9</text>
<text x="262.9" y="316.2">4.7k</text>
<text x="289.3" y="317.7">BC807-16LT1SMD</text>
<text x="382.3" y="316.2">4.7k</text>
<text x="408.6" y="317.7">BC807-16LT1SMD</text>
<text x="489" y="316.2">4.7k</text>
<text x="515.3" y="317.7">BC807-16LT1SMD</text>
<text x="31.2" y="318.1" transform="rotate(-90 31.2 318.1)">800</text>
<text x="36" y="318.5" transform="rotate(-90 36 318.5)">R47</text>
<text x="59.9" y="321">R19</text>
<text x="86.1" y="320.2">Q8</text>
<text x="159" y="318.4">R22</text>
<text x="191.5" y="323.8">R54</text>
<text x="206.7" y="323.8">R55</text>
<text x="234.4" y="318.1" transform="rotate(-90 234.4 318.1)">800</text>
<text x="239.2" y="318.5" transform="rotate(-90 239.2 318.5)">R43</text>
<text x="263.1" y="321">R25</text>
<text x="289.3" y="320.2">Q10</text>
<text x="353.8" y="318.1" transform="rotate(-90 353.8 318.1)">800</text>
<text x="358.6" y="318.5" transform="rotate(-90 358.6 318.5)">R41</text>
<text x="382.5" y="321">R28</text>
<text x="408.6" y="320.2">Q11</text>
<text x="460.5" y="318.1" transform="rotate(-90 460.5 318.1)">800</text>
<text x="465.3" y="318.5" transform="rotate(-90 465.3 318.5)">R39</text>
<text x="489.1" y="321">R31</text>
<text x="515.3" y="320.2">Q12</text>
<text x="36.6" y="328.9">R46</text>
<text x="48.3" y="327.1">Q19</text>
<text x="49.9" y="329.6">BC817-40LT1SMD</text>
<text x="89.9" y="326.4">R52</text>
<text x="105.1" y="326.4">R53</text>
<text x="135.6" y="326.4">R44</text>
<text x="147.4" y="324.6">Q18</text>
<text x="148.9" y="327.1">BC817-40LT1SMD</text>
<text x="191.5" y="328.6">150</text>
<text x="206.7" y="328.6">150</text>
<text x="239.7" y="328.9">R42</text>
<text x="251.5" y="327.1">Q17</text>
<text x="253.1" y="329.6">BC817-40LT1SMD</text>
<text x="300.7" y="326.4">R56</text>
<text x="315.9" y="326.4">R57</text>
<text x="359.1" y="328.9">R40</text>
<text x="370.9" y="327.1">Q16</text>
<text x="372.4" y="329.6">BC817-40LT1SMD</text>
<text x="417.5" y="326.4">R58</text>
<text x="432.8" y="326.4">R59</text>
<text x="465.8" y="328.9">R38</text>
<text x="477.6" y="327.1">Q15</text>
<text x="479.1" y="329.6">BC817-40LT1SMD</text>
<text x="526.7" y="328.9">R60</text>
<text x="542" y="328.9">R61</text>
<text x="36.6" y="333.7">4.7k</text>
<text x="89.9" y="331.2">150</text>
<text x="105.1" y="331.2">150</text>
<text x="135.6" y="331.2">4.7k</text>
<text x="239.7" y="333.7">4.7k</text>
<text x="300.7" y="331.2">150</text>
<text x="315.9" y="331.2">150</text>
<text x="359.1" y="333.7">4.7k</text>
<text x="417.5" y="331.2">150</text>
<text x="432.8" y="331.2">150</text>
<text x="465.8" y="333.7">4.7k</text>
<text x="526.7" y="333.7">150</text>
<text x="542" y="333.7">150</text>
<text x="87.1" y="340.1" transform="rotate(-90 87.1 340.1)">LED1</text>
<text x="89.3" y="340.1" transform="rotate(-90 89.3 340.1)">red</text>
<text x="186.2" y="337.5" transform="rotate(-90 186.2 337.5)">LED2</text>
<text x="186.8" y="341.6">2.2k</text>
<text x="188.3" y="337.5" transform="rotate(-90 188.3 337.5)">green</text>
<text x="290.3" y="340.1" transform="rotate(-90 290.3 340.1)">LED3</text>
<text x="292.4" y="340.1" transform="rotate(-90 292.4 340.1)">green</text>
<text x="409.7" y="340.1" transform="rotate(-90 409.7 340.1)">LED4</text>
<text x="411.8" y="340.1" transform="rotate(-90 411.8 340.1)">green</text>
<text x="516.3" y="340.1" transform="rotate(-90 516.3 340.1)">LED5</text>
<text x="518.5" y="340.1" transform="rotate(-90 518.5 340.1)">green</text>
<text x="34.7" y="344.9">PWRLED</text>
<text x="87.7" y="344.1">2.2k</text>
<text x="134.9" y="342.3">ADJLED</text>
<text x="186.9" y="346.4">R23</text>
<text x="235.8" y="344.9">DOWNLED</text>
<text x="290.9" y="344.1">2.2k</text>
<text x="361.5" y="344.9">XLED</text>
<text x="410.3" y="344.1">2.2k</text>
<text x="468.2" y="344.9">YLED</text>
<text x="516.9" y="344.1">2.2k</text>
<text x="87.8" y="348.9">R20</text>
<text x="96.3" y="350.7">GND</text>
<text x="195.3" y="348.2">GND</text>
<text x="291" y="348.9">R26</text>
<text x="299.4" y="350.7">GND</text>
<text x="410.4" y="348.9">R29</text>
<text x="418.8" y="350.7">GND</text>
<text x="517.1" y="348.9">R32</text>
<text x="525.5" y="350.7">GND</text>
<text x="116.6" y="368.5" transform="rotate(-90 116.6 368.5)">PWRLED_SIG</text>
<text x="218.2" y="368.5" transform="rotate(-90 218.2 368.5)">ADJLED_SIG</text>
<text x="332.5" y="368.5" transform="rotate(-90 332.5 368.5)">DOWNLED_SIG</text>
<text x="444.2" y="368.5" transform="rotate(-90 444.2 368.5)">XLED_SIG</text>
<text x="558.5" y="368.5" transform="rotate(-90 558.5 368.5)">YLED_SIG</text>
</g>
<g font-size="2.3" fill="#808080">
<text x="224.5" y="93.6">MC7805CDT</text>
<text x="224.5" y="91.3">U1</text>
</g>
<g font-size="2.1" fill="#808080">
<text x="151.5" y="100.1">X2-19</text>
<text x="151.5" y="97.5">X2-20</text>
<text x="221.7" y="96.4">1</text>
<text x="225.6" y="97.5">VIN VOUT</text>
<text x="228.8" y="101.1">GND</text>
<text x="238.8" y="96.4">3</text>
<text x="151.5" y="107.7">X2-16</text>
<text x="151.5" y="105.1">X2-17</text>
<text x="151.5" y="102.6">X2-18</text>
<text x="230.5" y="103.4" transform="rotate(-90 230.5 103.4)">4</text>
<text x="151.5" y="112.8">X2-14</text>
<text x="151.5" y="110.2">X2-15</text>
<text x="151.5" y="117.8">X2-12</text>
<text x="151.5" y="115.3">X2-13</text>
<text x="151.5" y="122.9">X2-10</text>
<text x="151.7" y="120.4">X2-11</text>
<text x="152.7" y="125.5">X2-9</text>
<text x="152.7" y="130.5">X2-7</text>
<text x="152.7" y="128">X2-8</text>
<text x="152.7" y="135.6">X2-5</text>
<text x="152.7" y="133.1">X2-6</text>
<text x="152.7" y="143.2">X2-2</text>
<text x="152.7" y="140.7">X2-3</text>
<text x="152.7" y="138.2">X2-4</text>
<text x="152.7" y="145.8">X2-1</text>
<text x="355.4" y="166.1">V+</text>
<text x="353.5" y="171.2">OUT</text>
<text x="353.3" y="176.2">GND</text>
<text x="212.1" y="192.9">1</text>
<text x="212.1" y="195.4">3</text>
<text x="212.1" y="198">5</text>
<text x="223" y="192.9">2</text>
<text x="223" y="195.4">4</text>
<text x="223" y="198">6</text>
<text x="212.1" y="200.5">7</text>
<text x="212.1" y="203.1">9</text>
<text x="223" y="200.5">8</text>
<text x="223" y="203.1">10</text>
<text x="210.9" y="208.1">13</text>
<text x="211.1" y="205.6">11</text>
<text x="223" y="205.6">12</text>
<text x="223" y="208.1">14</text>
<text x="210.9" y="210.7">15</text>
<text x="223" y="210.7">16</text>
</g>
<g font-size="1.8" fill="#c90d0c">
<text x="212.5" y="98.9" transform="rotate(-90 212.5 98.9)">+</text>
<text x="245.5" y="98.9" transform="rotate(-90 245.5 98.9)">+</text>
<text x="404.7" y="159.6">+</text>
</g>
</svg>
